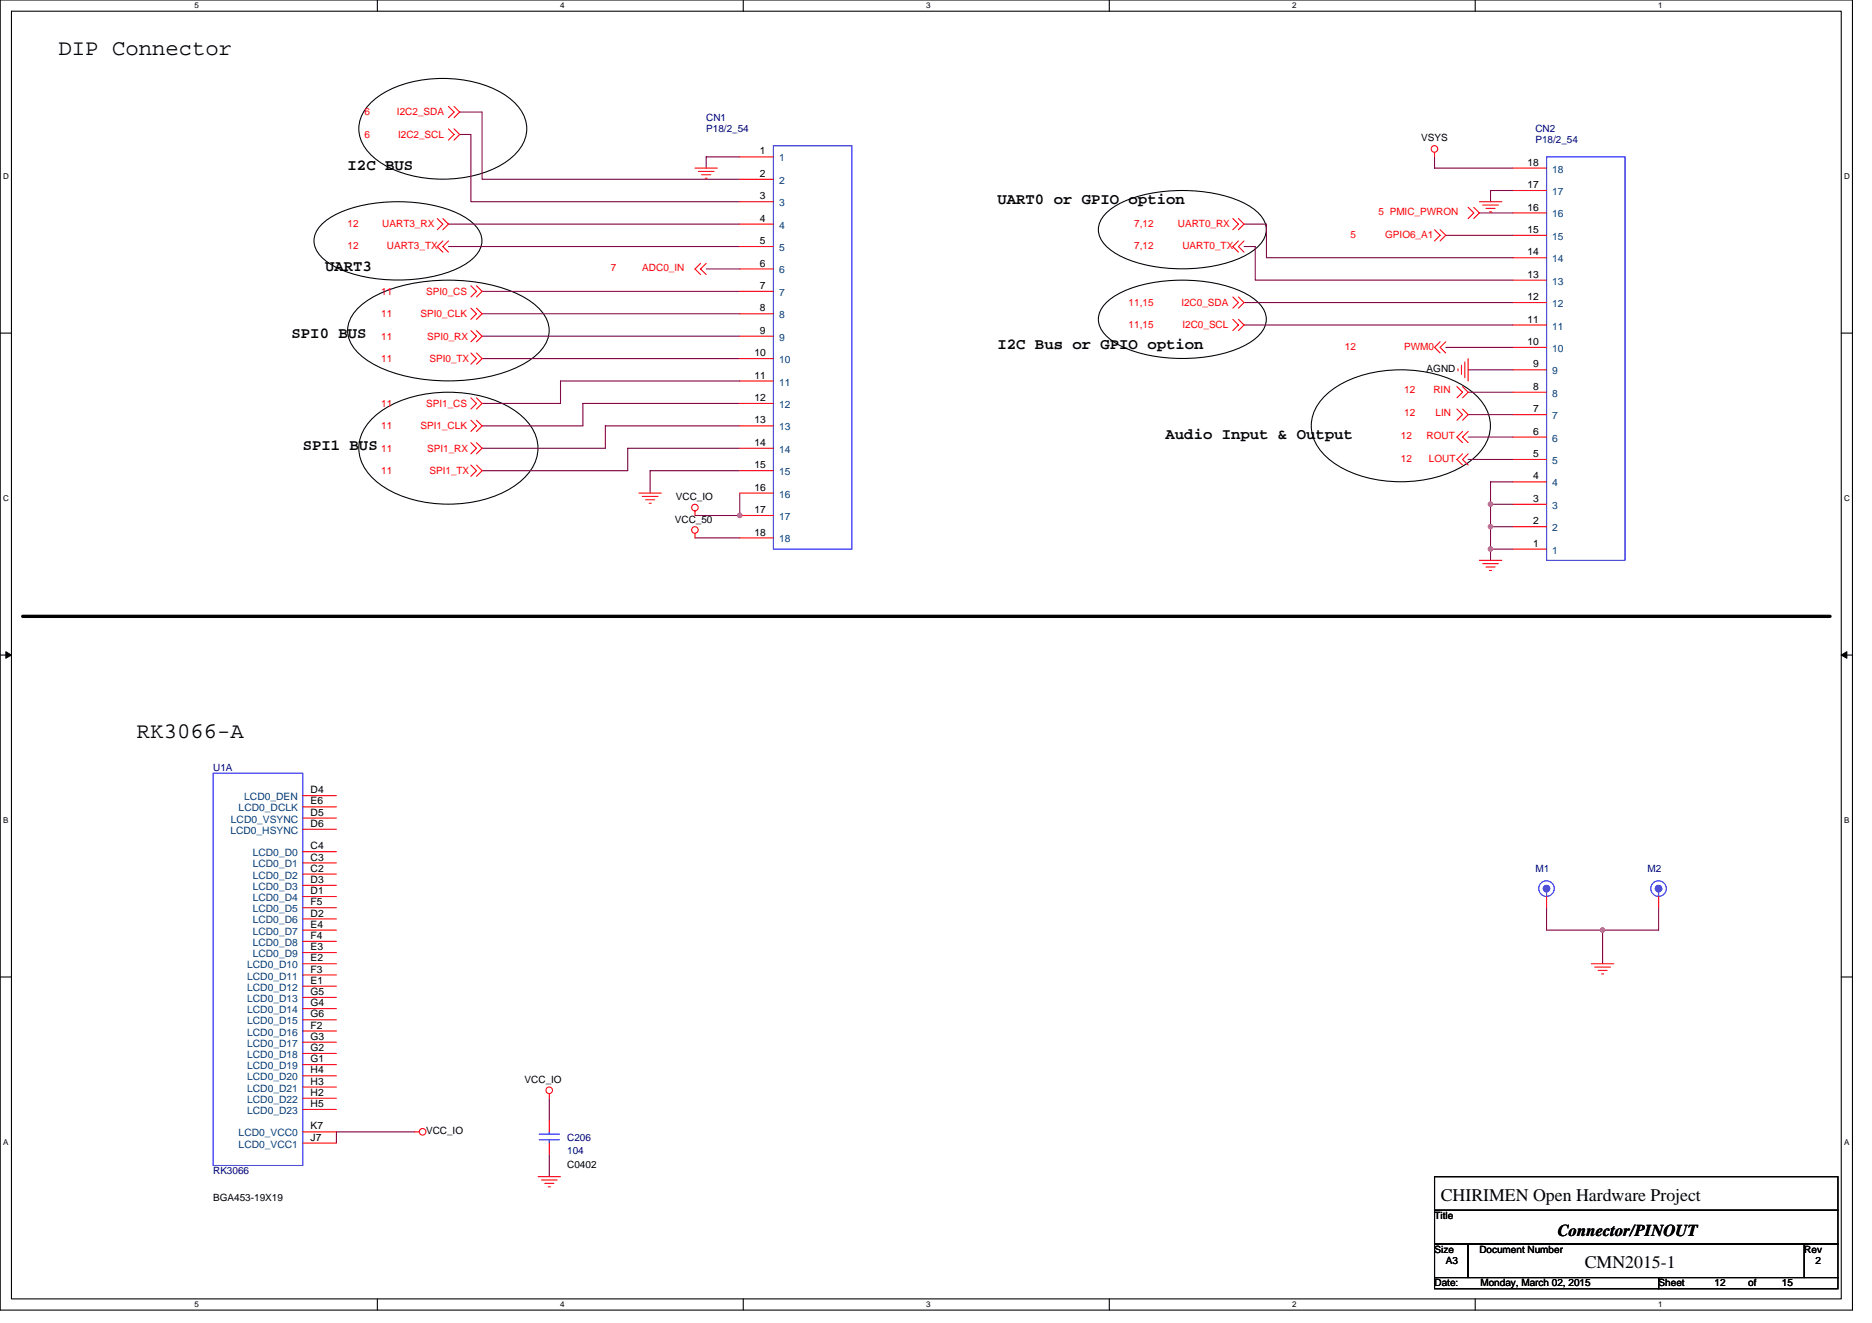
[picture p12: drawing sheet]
<svg xmlns="http://www.w3.org/2000/svg" width="297mm" height="210mm" viewBox="0 0 297 210" stroke-linecap="round" stroke-linejoin="round" font-family="sans-serif">
<path d="M0 0h293.9v207.9h-293.9zM1.8 1.8h290.4v204.3h-290.4z" fill="none" stroke="#000" stroke-width=".17"/>
<g fill="#fff">
<path d="M30.8 .2h.7v1.4h-.7z"/>
<path d="M30.8 206.3h.7v1.4h-.7z"/>
</g>
<path d="M59.9 0v1.8M59.9 206.1v1.8" fill="none" stroke="#000" stroke-width=".17"/>
<g fill="#fff">
<path d="M88.9 .2h.7v1.4h-.7z"/>
<path d="M88.9 206.3h.7v1.4h-.7z"/>
</g>
<path d="M117.9 0v1.8M117.9 206.1v1.8" fill="none" stroke="#000" stroke-width=".17"/>
<g fill="#fff">
<path d="M147 .2h.7v1.4h-.7z"/>
<path d="M147 206.3h.7v1.4h-.7z"/>
</g>
<path d="M176 0v1.8M176 206.1v1.8" fill="none" stroke="#000" stroke-width=".17"/>
<g fill="#fff">
<path d="M205 .2h.7v1.4h-.7z"/>
<path d="M205 206.3h.7v1.4h-.7z"/>
</g>
<path d="M234.1 0v1.8M234.1 206.1v1.8" fill="none" stroke="#000" stroke-width=".17"/>
<g fill="#fff">
<path d="M263.1 .2h.7v1.4h-.7z"/>
<path d="M263.1 206.3h.7v1.4h-.7z"/>
<path d="M.5 27.3h.9v1.4h-.9z"/>
<path d="M292.6 27.3h.9v1.4h-.9z"/>
<path d="M.5 78.4h.9v1.4h-.9z"/>
<path d="M292.6 78.4h.9v1.4h-.9z"/>
</g>
<path d="M0 52.9h1.8M292.2 52.9h1.7" fill="none" stroke="#000" stroke-width=".17"/>
<g fill="#fff">
<path d="M.5 129.5h.8v1.4h-.8z"/>
<path d="M292.6 129.5h.9v1.4h-.9z"/>
</g>
<path d="M0 103.9h1.8M292.2 103.9h1.7" fill="none" stroke="#000" stroke-width=".17"/>
<path d="M.9 103.4l.9 .5-.9 .5zM292.2 103.9l.8-.5v1z" fill="#000" stroke="#000" stroke-width=".16"/>
<g fill="#fff">
<path d="M.5 180.5h.8v1.4h-.8z"/>
<path d="M292.6 180.5h.9v1.4h-.9z"/>
</g>
<g fill="none" stroke="#000" stroke-width=".17">
<path d="M58.5 16.7a15.2 15.2 0 0 1 10.1-4.2 18.9 18.9 0 0 1 11.6 2.6 6.6 6.6 0 0 1 3.4 5.3 6.6 6.6 0 0 1-3.4 5.3 19.9 19.9 0 0 1-16.2 1.8 11.3 11.3 0 0 1-6.2-4.2 5.2 5.2 0 0 1 .7-6.6zM51.4 35.3a17.6 17.6 0 0 1 10.1-3.2 23.3 23.3 0 0 1 11.6 2 6.2 6.2 0 0 1 3.3 3.3 3.5 3.5 0 0 1-1.5 3.7 17.6 17.6 0 0 1-10.1 3.3 23.2 23.2 0 0 1-11.6-2.1 6.2 6.2 0 0 1-3.3-3.3 3.5 3.5 0 0 1 1.5-3.7zM175.8 33.5a17.6 17.6 0 0 1 10.1-3.2 23.3 23.3 0 0 1 11.7 2 6.2 6.2 0 0 1 3.2 3.3 3.5 3.5 0 0 1-1.4 3.7 17.6 17.6 0 0 1-10.1 3.3 23.2 23.2 0 0 1-11.7-2 6.2 6.2 0 0 1-3.2-3.4 3.5 3.5 0 0 1 1.4-3.7zM56.8 48.9a16.5 16.5 0 0 1 8.9-4 28.5 28.5 0 0 1 16.7 1.9 7.9 7.9 0 0 1 4.6 4.7 5.2 5.2 0 0 1-2.4 5.2 21.5 21.5 0 0 1-11.6 3.7 25.9 25.9 0 0 1-14.3-3 6.3 6.3 0 0 1-3.5-5 5 5 0 0 1 1.6-3.5zM175.8 47.7a17.6 17.6 0 0 1 10.1-3.2 23.3 23.3 0 0 1 11.7 2 6.2 6.2 0 0 1 3.2 3.4 3.5 3.5 0 0 1-1.4 3.7 17.6 17.6 0 0 1-10.1 3.2 23.2 23.2 0 0 1-11.7-2 6.2 6.2 0 0 1-3.2-3.4 3.5 3.5 0 0 1 1.4-3.7zM59.1 66.3a16.6 16.6 0 0 1 10.4-4 19.3 19.3 0 0 1 12.7 3.2 6.9 6.9 0 0 1 3.1 6.6 8.3 8.3 0 0 1-4.1 5.3 20.7 20.7 0 0 1-20.1 0 7.9 7.9 0 0 1-4.2-6.3 6.6 6.6 0 0 1 2.2-4.8zM210.3 62.8a16.6 16.6 0 0 1 10.3-4.1 19.3 19.3 0 0 1 12.8 3.3 6.9 6.9 0 0 1 3 6.6 8.3 8.3 0 0 1-4.1 5.2 20.7 20.7 0 0 1-20.1 0 7.9 7.9 0 0 1-4.1-6.3 6.6 6.6 0 0 1 2.2-4.7zM0 155h1.8M292.2 155h1.7M227.6 186.7h64v5.3h-64zM227.6 192h64v5.4h-64zM227.6 197.4h5.4v5.3h-5.4z"/>
<path d="M233 197.4h53.3v5.3h-53.3zM286.3 197.4h5.3v5.3h-5.3zM227.6 202.7h35.6v1.8h-35.6zM263.2 202.7h28.4v1.8h-28.4z"/>
</g>
<path d="M3.6 97.8h286.8" fill="none" stroke="#000" stroke-width=".53"/>
<g fill="none" stroke="#800040" stroke-width=".17">
<path d="M72.9 17.8h3.6v10.6h40.9M71.2 35.6h46.2M71.2 39.1h46.2M72.9 21.3h1.8v10.7h42.7M117.4 24.9h-5.3v1.8M197.4 35.6h3.6v5.3h39.1M197.4 39.1h1.8v5.3h40.9M227.6 24.9v1.8h12.5M229.4 37.3h10.7M234.7 33.8h5.4M240.1 30.2h-3.6v1.8M76.5 49.8h40.9"/>
<path d="M76.5 53.3h40.9M76.5 56.9h40.9M76.5 46.2h40.9M112.1 42.7h5.3M197.4 51.6h42.7M197.4 48h42.7M229.4 55.1h10.7M233 58.7h7.1M117.4 67.6h-21.3v3.5h-19.6M117.4 71.1h-17.8v3.6h-23.1M117.4 64h-24.9v3.6h-16M117.4 60.5h-28.5v3.5h-12.4"/>
<path d="M117.4 74.7h-14.2v3.5M117.4 78.2v3.6h-7.1M233 69.3h7.1M233 72.9h7.1M233 62.2h7.1M233 65.8h7.1M240.1 76.5h-3.6v3.5h3.6M110.3 85.3h7.1M236.5 80v3.6h3.6M236.5 87.1h3.6M236.5 83.6v5.3M245.4 144v3.6h17.8v-3.6"/>
<path d="M254.3 147.6v5.3M65.8 179.6h-12.4v1.8M87.2 174.2v3.6M87.2 183.1v3.6"/>
</g>
<g fill="#f0f" stroke="#f0f" stroke-width=".17">
<circle cx="254.3" cy="147.6" r=".35"/>
<circle cx="117.4" cy="81.8" r=".35"/>
<circle cx="236.5" cy="80" r=".35"/>
<circle cx="236.5" cy="87.1" r=".35"/>
<circle cx="236.5" cy="83.6" r=".35"/>
</g>
<g fill="none" stroke="#f00" stroke-width=".17">
<path d="M71.2 16.9l.8 .9-.8 .9M72 16.9l.9 .9-.9 .9M69.4 34.7l.9 .9-.9 .8M70.3 34.7l.9 .9-.9 .8M70.3 38.2l-.9 .9 .9 .9M71.2 38.2l-.9 .9 .9 .9M71.2 20.4l.8 .9-.8 .9M72 20.4l.9 .9-.9 .9M110.3 26.7h3.5M110.8 27.2h2.5M111.3 27.7h1.5M111.9 28.3h.3"/>
<path d="M117.4 24.9h5.3M117.4 28.4h5.3M117.4 32h5.3M117.4 35.6h5.3M117.4 39.1h5.3M195.6 34.7l.9 .9-.9 .8M196.5 38.2l-.9 .9 .9 .9M196.5 34.7l.9 .9-.9 .8M197.4 38.2l-.9 .9 .9 .9M227.6 36.4l.9 .9-.9 .9M227.6 24.2v.7M228.5 36.4l.9 .9-.9 .9"/>
<path d="M233 32.9l.8 .9-.8 .9M233.8 32.9l.9 .9-.9 .9M234.7 32h3.6M235.3 32.5h2.5M235.8 33.1h1.4M236.3 33.6h.4M240.1 26.7h5.3M240.1 37.3h5.3M240.1 33.8h5.3M240.1 30.2h5.3M74.7 48.9l.9 .9-.9 .9M74.7 56l.9 .9-.9 .9"/>
<path d="M74.7 45.3l.9 .9-.9 .9M74.7 52.5l.9 .8-.9 .9M75.6 56l.9 .9-.9 .9M75.6 45.3l.9 .9-.9 .9M75.6 52.5l.9 .8-.9 .9M75.6 48.9l.9 .9-.9 .9M111.2 41.8l-.9 .9 .9 .9M112.1 41.8l-.9 .9 .9 .9M117.4 42.7h5.3M117.4 46.2h5.3M117.4 49.8h5.3M117.4 53.3h5.3"/>
<path d="M117.4 56.9h5.3M195.6 50.7l.9 .9-.9 .9M195.6 47.1l.9 .9-.9 .9M196.5 50.7l.9 .9-.9 .9M196.5 47.1l.9 .9-.9 .9M228.5 54.2l-.9 .9 .9 .9M229.4 54.2l-.9 .9 .9 .9M231.3 58.5v.3M231.9 58v1.4M232.4 57.4v2.5M233 56.9v3.6M240.1 58.7h5.3"/>
<path d="M240.1 55.1h5.3M240.1 51.6h5.3M240.1 48h5.3M240.1 44.4h5.3M240.1 40.9h5.3M74.7 66.7l.9 .9-.9 .9M74.7 73.8l.9 .9-.9 .9M74.7 63.1l.9 .9-.9 .9M74.7 70.2l.9 .9-.9 .9M75.6 66.7l.9 .9-.9 .9M75.6 73.8l.9 .9-.9 .9M75.6 63.1l.9 .9-.9 .9"/>
<path d="M75.6 70.2l.9 .9-.9 .9M101.4 78.2h3.5M101.9 78.8h2.5M102.4 79.3h1.5M103 79.8h.3M117.4 60.5h5.3M117.4 64h5.3M117.4 67.6h5.3M117.4 71.1h5.3M117.4 74.7h5.3M117.4 78.2h5.3M231.2 64.9l.9 .9-.9 .9"/>
<path d="M231.2 61.3l.9 .9-.9 .9M232.1 72l-.9 .9 .9 .9M232.1 68.5l-.9 .8 .9 .9M232.1 64.9l.9 .9-.9 .9M232.1 61.3l.9 .9-.9 .9M233 72l-.9 .9 .9 .9M233 68.5l-.9 .8 .9 .9M240.1 76.5h5.3M240.1 72.9h5.3M240.1 69.3h5.3M240.1 65.8h5.3M240.1 62.2h5.3"/>
<path d="M110.3 81.1v.7M110.3 84.6v.7M117.4 81.8h5.3M117.4 85.3h5.3M234.7 88.9h3.6M235.3 89.4h2.5M235.8 90h1.4M236.3 90.5h.4M240.1 87.1h5.3M240.1 83.6h5.3M240.1 80h5.3M48 128h5.4"/>
<path d="M48 126.2h5.4M48 131.6h5.4M48 129.8h5.4M48 135.1h5.4M48 136.9h5.4M48 138.7h5.4M48 140.5h5.4M48 142.2h5.4M48 144h5.4M48 145.8h5.4M48 147.6h5.4M48 149.4h5.4"/>
<path d="M48 151.1h5.4M48 152.9h5.4M48 154.7h5.4M48 156.5h5.4M48 158.2h5.4M245.4 142.2v1.8M252.5 152.9h3.6M253 153.4h2.5M253.6 154h1.4M254.1 154.5h.4M263.2 142.2v1.8M48 160h5.4"/>
<path d="M48 161.8h5.4M48 163.6h5.4M48 165.4h5.4M48 167.1h5.4M48 168.9h5.4M48 170.7h5.4M48 172.5h5.4M48 174.2h5.4M48 176h5.4M48 179.6h5.4M65.8 179.6h.7M87.2 173.5v.7"/>
<path d="M87.2 177.8v1.8M48 181.4h5.4M85.4 186.7h3.5M85.9 187.2h2.5M86.4 187.7h1.5M87 188.3h.3M87.2 181.4v1.7"/>
<circle cx="227.6" cy="23.6" r=".52"/>
<circle cx="110.3" cy="80.5" r=".52"/>
<circle cx="110.3" cy="84.1" r=".52"/>
<circle cx="67.1" cy="179.6" r=".52"/>
<circle cx="87.1" cy="173" r=".52"/>
</g>
<g fill="#00f" stroke="#00f" stroke-width=".17">
<circle cx="245.4" cy="141" r=".52"/>
<circle cx="263.2" cy="141" r=".52"/>
</g>
<g fill="none" stroke="#00f" stroke-width=".17">
<path d="M122.7 23.1h12.5v64h-12.5zM245.4 24.9h12.4v64h-12.4zM33.8 122.7h14.2v62.2h-14.2zM245.4 141v1.2M263.2 141v1.2M85.6 179.9h3.2M87.2 179.6v.3M85.6 180.8h3.2M87.2 180.8v.6"/>
<circle cx="245.4" cy="141" r="1.24"/>
<circle cx="263.2" cy="141" r="1.24"/>
</g>
<g font-size="3.5">
<text x="9.3" y="8.7">DIP Connector</text>
<text x="21.7" y="117.1">RK3066-A</text>
</g>
<g font-size="2.8">
<text x="228.6" y="190.5">CHIRIMEN Open Hardware Project</text>
<text x="251.5" y="201.1">CMN2015-1</text>
</g>
<text font-size="2.6" x="247.2" y="196.2">Connector/PINOUT</text>
<g font-size="2.5">
<text x="55.2" y="27">I2C BUS</text>
<text x="158.3" y="32.3">UART0 or GPIO option</text>
<text x="51.6" y="43">UART3</text>
<text x="46.3" y="53.7">SPI0 BUS</text>
<text x="158.3" y="55.4">I2C Bus or GPIO option</text>
<text x="48" y="71.4">SPI1 BUS</text>
<text x="185" y="69.7">Audio Input &amp; Output</text>
</g>
<g font-size="1.6" fill="#f00">
<text x="57.8" y="18.3">6</text>
<text x="57.8" y="21.9">6</text>
<text x="63" y="18.3">I2C2_SDA</text>
<text x="63.2" y="21.9">I2C2_SCL</text>
<text x="218.7" y="34.1">5 PMIC_PWRON</text>
<text x="55.2" y="39.5">12</text>
<text x="55.2" y="36.1">12</text>
<text x="60.7" y="36.1">UART3_RX</text>
<text x="61.4" y="39.5">UART3_TX</text>
<text x="180" y="39.5">7,12</text>
<text x="180" y="36.1">7,12</text>
<text x="186.9" y="36.1">UART0_RX</text>
<text x="187.6" y="39.5">UART0_TX</text>
<text x="214.3" y="37.7">5</text>
<text x="219.8" y="37.7">GPIO6_A1</text>
<text x="60.5" y="46.8">11</text>
<text x="67.6" y="46.8">SPI0_CS</text>
<text x="96.9" y="43">7</text>
<text x="101.9" y="43">ADC0_IN</text>
<text x="60.5" y="50.3">11</text>
<text x="60.5" y="53.9">11</text>
<text x="66.7" y="50.3">SPI0_CLK</text>
<text x="67.8" y="53.9">SPI0_RX</text>
<text x="179.1" y="48.5">11,15</text>
<text x="179.1" y="52.1">11,15</text>
<text x="187.4" y="48.5">I2C0_SDA</text>
<text x="187.6" y="52.1">I2C0_SCL</text>
<text x="60.5" y="57.4">11</text>
<text x="68.1" y="57.4">SPI0_TX</text>
<text x="213.4" y="55.5">12</text>
<text x="222.8" y="55.5">PWM0</text>
<text x="60.5" y="64.5">11</text>
<text x="67.6" y="64.5">SPI1_CS</text>
<text x="222.8" y="62.4">12</text>
<text x="222.8" y="66">12</text>
<text x="227.5" y="62.4">RIN</text>
<text x="227.8" y="66">LIN</text>
<text x="60.5" y="68.1">11</text>
<text x="60.5" y="71.6">11</text>
<text x="66.7" y="68.1">SPI1_CLK</text>
<text x="67.8" y="71.6">SPI1_RX</text>
<text x="222.3" y="69.7">12</text>
<text x="226.4" y="69.7">ROUT</text>
<text x="60.5" y="75.2">11</text>
<text x="68.1" y="75.2">SPI1_TX</text>
<text x="222.3" y="73.3">12</text>
<text x="226.7" y="73.3">LOUT</text>
</g>
<g font-size="1.6" fill="#000080">
<text x="112.1" y="19.2">CN1</text>
<text x="112.1" y="21">P18/2_54</text>
<text x="243.6" y="21">CN2</text>
<text x="243.6" y="22.8">P18/2_54</text>
<text x="33.8" y="122.3">U1A</text>
<text x="243.6" y="138.3">M1</text>
<text x="261.4" y="138.3">M2</text>
<text x="90" y="181">C206</text>
<text x="90" y="183.1">104</text>
<text x="33.8" y="186.3">RK3066</text>
</g>
<g font-size="1.6">
<text x="225.5" y="22.4">VSYS</text>
<text x="120.6" y="24.5">1</text>
<text x="120.6" y="28.1">2</text>
<text x="242.4" y="29.8">17</text>
<text x="242.4" y="26.3">18</text>
<text x="120.6" y="31.6">3</text>
<text x="120.6" y="35.2">4</text>
<text x="242.4" y="33.4">16</text>
<text x="120.6" y="38.7">5</text>
<text x="242.4" y="40.5">14</text>
<text x="242.4" y="37">15</text>
<text x="120.6" y="42.3">6</text>
<text x="120.6" y="45.8">7</text>
<text x="242.4" y="47.6">12</text>
<text x="242.4" y="44.1">13</text>
<text x="120.6" y="49.4">8</text>
<text x="120.6" y="53">9</text>
<text x="242.4" y="51.2">11</text>
<text x="119.7" y="56.5">10</text>
<text x="226.4" y="59">AGND</text>
<text x="242.4" y="54.7">10</text>
<text x="243.3" y="58.3">9</text>
<text x="119.7" y="60.1">11</text>
<text x="119.7" y="63.6">12</text>
<text x="243.3" y="65.4">7</text>
<text x="243.3" y="61.8">8</text>
<text x="119.7" y="67.2">13</text>
<text x="119.7" y="70.7">14</text>
<text x="243.3" y="69">6</text>
<text x="119.7" y="74.3">15</text>
<text x="119.7" y="77.9">16</text>
<text x="243.3" y="76.1">4</text>
<text x="243.3" y="72.5">5</text>
<text x="107.1" y="83">VCC_50</text>
<text x="107.2" y="79.3">VCC_IO</text>
<text x="119.7" y="81.4">17</text>
<text x="243.3" y="83.2">2</text>
<text x="243.3" y="79.6">3</text>
<text x="119.7" y="85">18</text>
<text x="243.3" y="86.7">1</text>
<text x="49.3" y="125.9">D4</text>
<text x="49.3" y="127.6">E6</text>
<text x="49.3" y="129.4">D5</text>
<text x="49.3" y="131.2">D6</text>
<text x="49.3" y="134.7">C4</text>
<text x="49.3" y="136.5">C3</text>
<text x="49.3" y="138.3">C2</text>
<text x="49.3" y="140.1">D3</text>
<text x="49.3" y="141.9">D1</text>
<text x="49.3" y="143.6">F5</text>
<text x="49.3" y="145.4">D2</text>
<text x="49.3" y="147.2">E4</text>
<text x="49.3" y="149">F4</text>
<text x="49.3" y="152.5">E2</text>
<text x="49.3" y="154.3">F3</text>
<text x="49.3" y="150.7">E3</text>
<text x="49.3" y="156.1">E1</text>
<text x="49.3" y="157.9">G5</text>
<text x="49.3" y="159.6">G4</text>
<text x="49.3" y="161.4">G6</text>
<text x="49.3" y="163.2">F2</text>
<text x="49.3" y="165">G3</text>
<text x="49.3" y="166.8">G2</text>
<text x="49.3" y="168.5">G1</text>
<text x="49.3" y="170.3">H4</text>
<text x="49.3" y="172.1">H3</text>
<text x="49.3" y="173.9">H2</text>
<text x="83.2" y="171.7">VCC_IO</text>
<text x="49.3" y="175.6">H5</text>
<text x="49.3" y="179.2">K7</text>
<text x="67.6" y="179.9">VCC_IO</text>
<text x="49.3" y="181">J7</text>
<text x="90" y="185.3">C0402</text>
<text x="33.8" y="190.6">BGA453-19X19</text>
<text x="227.6" y="193.4">Title</text>
<text x="227.6" y="198.8">Size</text>
<text x="229.4" y="200.6">A3</text>
<text x="234.7" y="198.8">Document Number</text>
<text x="286.3" y="198.8">Rev</text>
<text x="288.1" y="200.6">2</text>
<text x="227.6" y="204.1">Date:</text>
<text x="234.9" y="204.1">Monday, March 02, 2015</text>
<text x="263.2" y="204.1">Sheet</text>
<text x="272.1" y="204.1">12</text>
<text x="277.4" y="204.1">of</text>
<text x="282.7" y="204.1">15</text>
</g>
<g font-size="1.6" fill="#004080">
<text x="123.6" y="25.6">1</text>
<text x="123.6" y="29.2">2</text>
<text x="246.3" y="27.4">18</text>
<text x="123.6" y="32.7">3</text>
<text x="246.3" y="34.5">16</text>
<text x="246.3" y="30.9">17</text>
<text x="123.6" y="36.3">4</text>
<text x="123.6" y="39.8">5</text>
<text x="246.3" y="41.6">14</text>
<text x="246.3" y="38.1">15</text>
<text x="123.6" y="43.4">6</text>
<text x="123.6" y="46.9">7</text>
<text x="246.3" y="45.2">13</text>
<text x="123.6" y="50.5">8</text>
<text x="246.3" y="52.3">11</text>
<text x="246.3" y="48.7">12</text>
<text x="123.6" y="54.1">9</text>
<text x="123.6" y="57.6">10</text>
<text x="246.3" y="59.4">9</text>
<text x="246.3" y="55.8">10</text>
<text x="123.6" y="61.2">11</text>
<text x="123.6" y="64.7">12</text>
<text x="246.3" y="62.9">8</text>
<text x="123.6" y="68.3">13</text>
<text x="123.6" y="71.8">14</text>
<text x="246.3" y="70.1">6</text>
<text x="246.3" y="66.5">7</text>
<text x="123.6" y="75.4">15</text>
<text x="246.3" y="77.2">4</text>
<text x="246.3" y="73.6">5</text>
<text x="123.6" y="79">16</text>
<text x="123.6" y="82.5">17</text>
<text x="246.3" y="80.7">3</text>
<text x="123.6" y="86.1">18</text>
<text x="246.3" y="87.8">1</text>
<text x="246.3" y="84.3">2</text>
<text x="36.6" y="130.5">LCD0_VSYNC</text>
<text x="37.9" y="128.7">LCD0_DCLK</text>
<text x="38.8" y="127">LCD0_DEN</text>
<text x="36.6" y="132.3">LCD0_HSYNC</text>
<text x="40.1" y="135.8">LCD0_D0</text>
<text x="40.1" y="137.6">LCD0_D1</text>
<text x="40.1" y="139.4">LCD0_D2</text>
<text x="40.1" y="141.2">LCD0_D3</text>
<text x="40.1" y="143">LCD0_D4</text>
<text x="40.1" y="144.7">LCD0_D5</text>
<text x="40.1" y="146.5">LCD0_D6</text>
<text x="40.1" y="148.3">LCD0_D7</text>
<text x="39.2" y="153.6">LCD0_D10</text>
<text x="39.2" y="155.4">LCD0_D11</text>
<text x="40.1" y="150.1">LCD0_D8</text>
<text x="40.1" y="151.8">LCD0_D9</text>
<text x="39.2" y="157.2">LCD0_D12</text>
<text x="39.2" y="159">LCD0_D13</text>
<text x="39.2" y="160.7">LCD0_D14</text>
<text x="39.2" y="162.5">LCD0_D15</text>
<text x="39.2" y="164.3">LCD0_D16</text>
<text x="39.2" y="166.1">LCD0_D17</text>
<text x="39.2" y="167.9">LCD0_D18</text>
<text x="39.2" y="169.6">LCD0_D19</text>
<text x="39.2" y="171.4">LCD0_D20</text>
<text x="39.2" y="173.2">LCD0_D21</text>
<text x="39.2" y="175">LCD0_D22</text>
<text x="39.2" y="176.7">LCD0_D23</text>
<text x="37.9" y="180.3">LCD0_VCC0</text>
<text x="37.9" y="182.1">LCD0_VCC1</text>
</g>
<g font-size="1.3">
<text x="30.8" y="1.3">5</text>
<text x="88.9" y="1.3">4</text>
<text x="147" y="1.3">3</text>
<text x="205" y="1.3">2</text>
<text x="263.1" y="1.3">1</text>
<text x=".5" y="28.4">D</text>
<text x="292.6" y="28.4">D</text>
<text x=".5" y="79.5">C</text>
<text x="292.6" y="79.5">C</text>
<text x=".5" y="130.6">B</text>
<text x="292.6" y="130.6">B</text>
<text x=".5" y="181.7">A</text>
<text x="292.6" y="181.7">A</text>
<text x="30.8" y="207.4">5</text>
<text x="88.9" y="207.4">4</text>
<text x="147" y="207.4">3</text>
<text x="205" y="207.4">2</text>
<text x="263.1" y="207.4">1</text>
</g>
</svg>
